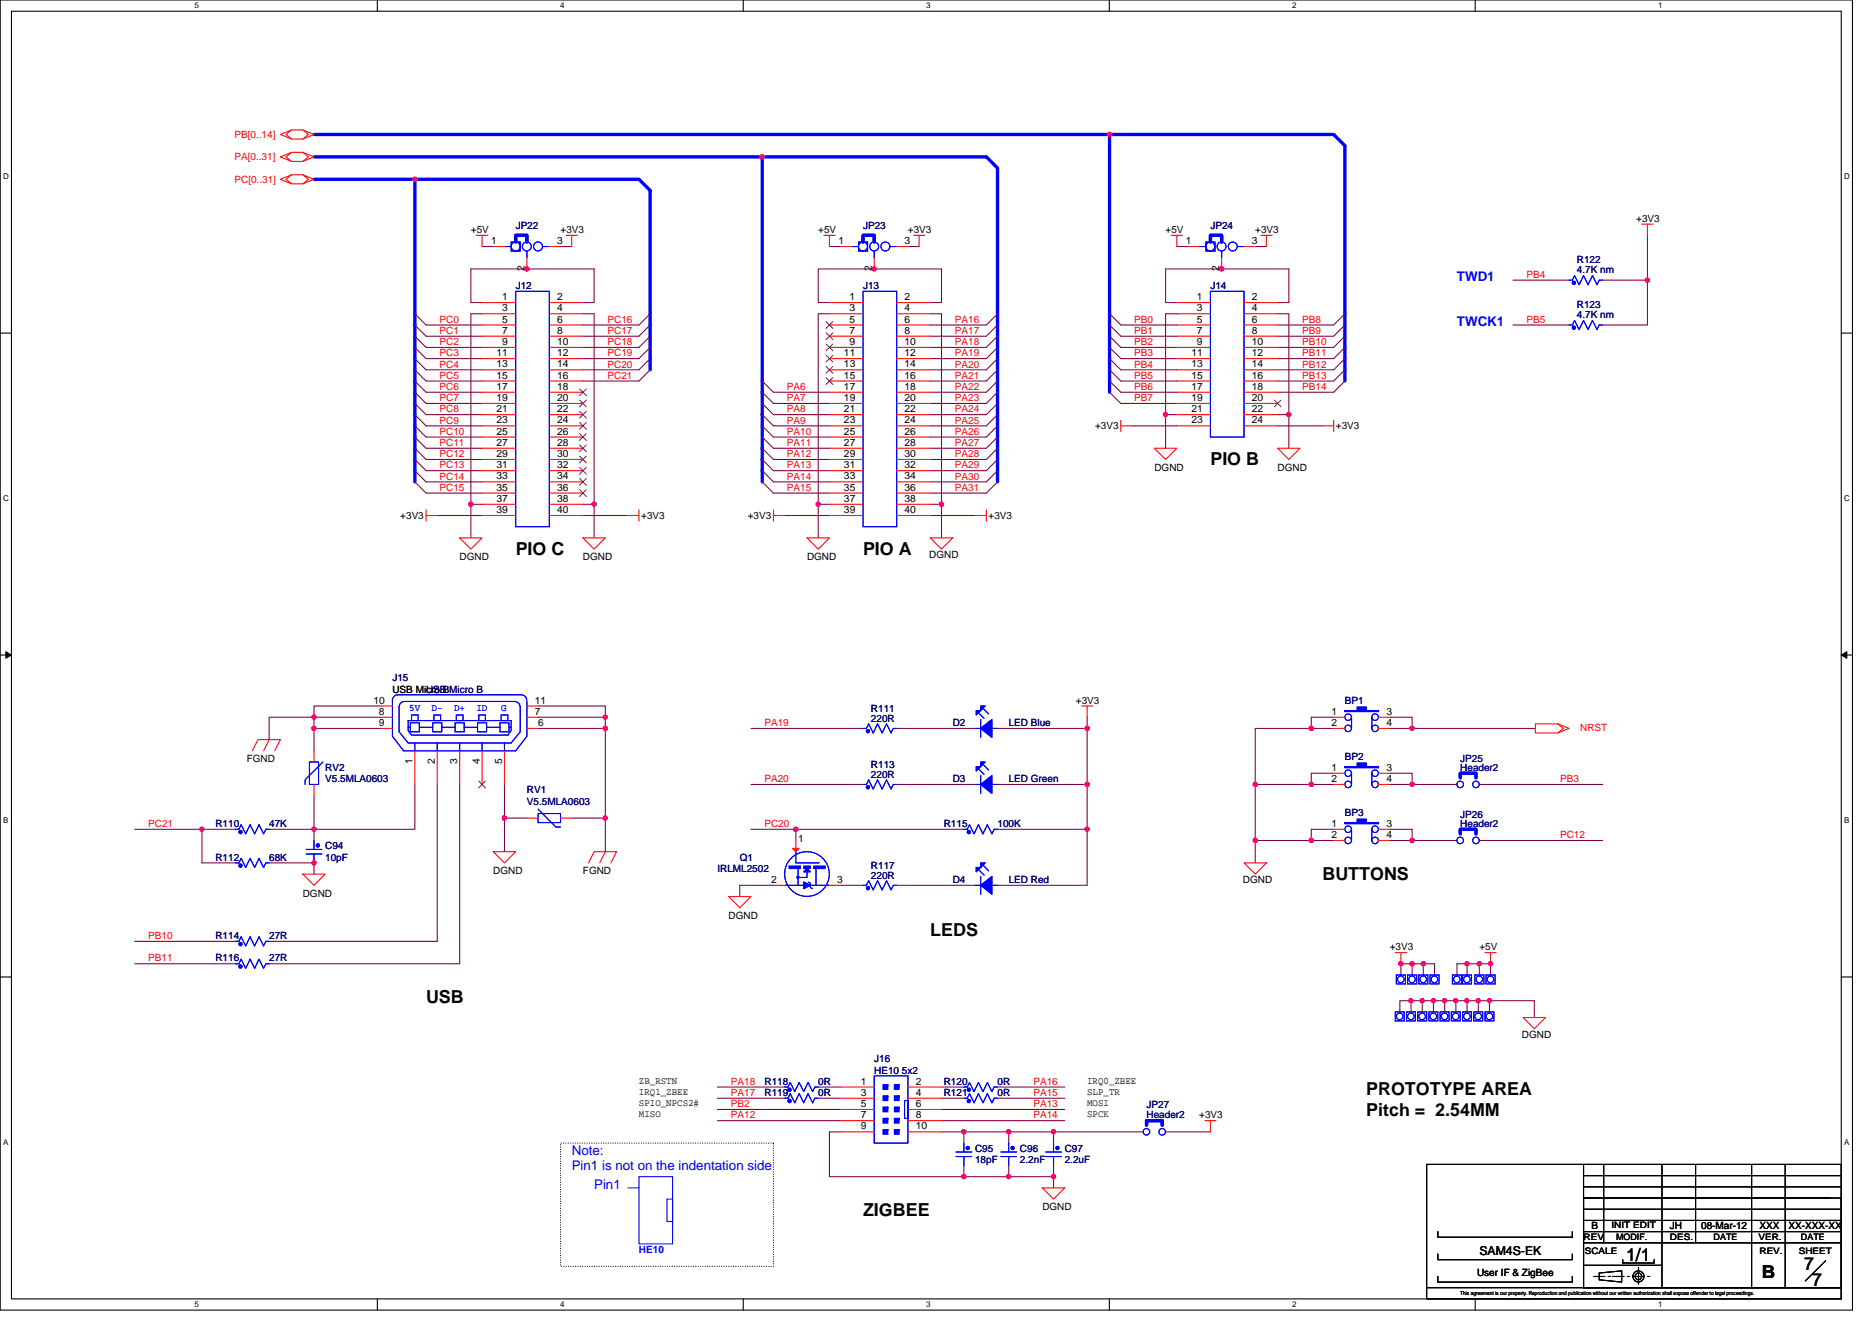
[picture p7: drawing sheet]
<svg xmlns="http://www.w3.org/2000/svg" width="297mm" height="210mm" viewBox="0 0 297 210" stroke-linecap="round" stroke-linejoin="round" font-family="sans-serif">
<path d="M0 0h293.9v207.9h-293.9zM1.8 1.8h290.4v204.3h-290.4z" fill="none" stroke="#000" stroke-width=".17"/>
<g fill="#fff">
<path d="M30.8 .2h.7v1.4h-.7z"/>
<path d="M30.8 206.3h.7v1.4h-.7z"/>
</g>
<path d="M59.9 0v1.8M59.9 206.1v1.8" fill="none" stroke="#000" stroke-width=".17"/>
<g fill="#fff">
<path d="M88.9 .2h.7v1.4h-.7z"/>
<path d="M88.9 206.3h.7v1.4h-.7z"/>
</g>
<path d="M117.9 0v1.8M117.9 206.1v1.8" fill="none" stroke="#000" stroke-width=".17"/>
<g fill="#fff">
<path d="M147 .2h.7v1.4h-.7z"/>
<path d="M147 206.3h.7v1.4h-.7z"/>
</g>
<path d="M176 0v1.8M176 206.1v1.8" fill="none" stroke="#000" stroke-width=".17"/>
<g fill="#fff">
<path d="M205 .2h.7v1.4h-.7z"/>
<path d="M205 206.3h.7v1.4h-.7z"/>
</g>
<path d="M234.1 0v1.8M234.1 206.1v1.8" fill="none" stroke="#000" stroke-width=".17"/>
<g fill="#fff">
<path d="M263.1 .2h.7v1.4h-.7z"/>
<path d="M263.1 206.3h.7v1.4h-.7z"/>
<path d="M.5 27.3h.9v1.4h-.9z"/>
<path d="M292.6 27.3h.9v1.4h-.9z"/>
<path d="M.5 78.4h.9v1.4h-.9z"/>
<path d="M292.6 78.4h.9v1.4h-.9z"/>
</g>
<path d="M0 52.9h1.8M292.2 52.9h1.7" fill="none" stroke="#000" stroke-width=".17"/>
<g fill="#fff">
<path d="M.5 129.5h.8v1.4h-.8z"/>
<path d="M292.6 129.5h.9v1.4h-.9z"/>
</g>
<path d="M0 103.9h1.8M292.2 103.9h1.7" fill="none" stroke="#000" stroke-width=".17"/>
<path d="M.9 103.4l.9 .5-.9 .5zM292.2 103.9l.8-.5v1z" fill="#000" stroke="#000" stroke-width=".16"/>
<g fill="#fff">
<path d="M.5 180.5h.8v1.4h-.8z"/>
<path d="M292.6 180.5h.9v1.4h-.9z"/>
</g>
<g fill="none" stroke="#000" stroke-width=".17">
<path d="M0 155h1.8M292.2 155h1.7M228.2 199v.9h21.3v-.9M228.2 195.4v.9h21.3v-.9M251.3 186.5h40.9M251.3 193.6h40.7M251.3 191.9h40.7M251.3 190.1h39.1M251.3 188.3h40.9M251.3 197.2h40.9M251.3 184.7h-24.9v19.6M251.3 195.4h40.9"/>
<path d="M251.3 184.7h40.9v19.6h-40.9zM251.3 190.1h40.9v14.2h-40.9zM254.5 184.7v12.5M257.5 199.9v.5h5v-.5M263.7 184.7v19.6M269 184.7v12.5M277.9 184.7v19.6M283.3 184.7v19.6M226.4 204.3h65.8v1.8h-65.8zM228.2 202.5v.9h21.3v-.9M251.3 200.7h12.4M252.9 202.5h1.8"/>
<path d="M253.8 202l3.5-.4v1.8l-3.5-.3zM255.2 202.5h.3M255.9 202.5h1.8M258.2 202.5h.4M259.1 202.5h1.8M260 201.1v.3M260 202v1.8M261.4 202.5h.4M289.7 200l-3.2 3.2"/>
<circle cx="260" cy="202.5" r=".53"/>
<circle cx="260" cy="202.5" r=".88"/>
</g>
<g fill="none" stroke="#00f" stroke-width=".17">
<path d="M80 39.1h1.1M81.1 38.4h1.4v1.4h-1.4zM83.6 39.8v1.1M86.1 39.1h1.1M135.2 39.1h1M136.2 38.4h1.5v1.4h-1.5zM138.7 39.8v1.1M141.2 39.1h1.1M190.3 39.1h1M191.3 38.4h1.5v1.4h-1.5zM193.8 39.8v1.1M196.3 39.1h1.1"/>
<path d="M81.8 46.2h5.4v37.4h-5.4zM136.9 46.2h5.4v37.4h-5.4zM192.1 46.2h5.3v23.1h-5.3zM249 51.6h.5l.3-.8 .8 1.5 .7-1.5 .7 1.5 .7-1.5 .7 1.5 .4-.7h.5M249 44.4h.5l.3-.7 .8 1.5 .7-1.5 .7 1.5 .7-1.5 .7 1.5 .4-.8h.5M62.3 111v5.8l1.7 2.3h17.8l1.8-2.3v-5.5M63.3 112.2v3.9l1.5 1.8h16.3l1.4-1.8v-3.9M64.2 111.3a.86 .86 0 0 0-.9 .9M64.2 111.3h17.4a.88 .88 0 0 1 .9 .9M64.8 115.4v.5l.5 .7h15.3l.5-.7v-1.6h-16.3v1.1h.3M65.1 114.7h1.4v1.4h-1.4zM65.3 113.4h1.1v.9h-1.1z"/>
<path d="M65.8 117.9v1.2M66.5 115.4h2.2M68.7 114.7h1.4v1.4h-1.4zM68.9 113.4h1v.9h-1zM69.4 117.9v1.2M70.1 115.4h2.1M72.2 114.7h1.5v1.4h-1.5zM72.4 113.4h1.1v.9h-1.1zM72.9 117.9v1.2M73.7 115.4h2.1M75.8 114.7h1.4v1.4h-1.4zM76 113.4h1v.9h-1z"/>
<path d="M76.5 117.9v1.2M77.2 115.4h2.1M79.3 114.7h1.5v1.4h-1.5zM79.5 113.4h1.1v.9h-1.1zM80 117.9v1.2M80.8 115.4h.3M83.6 111.1a.88 .88 0 0 0-.9-.9h-19.5a.86 .86 0 0 0-.9 .9M136.9 115.6h.6l.3-.7 .8 1.4 .7-1.4 .7 1.4 .7-1.4 .7 1.4 .4-.7h.5M154.7 115.6h.9M155.3 113.1l.8 .9M155.6 114.2v2.8M156 112.4l.9 .9"/>
<path d="M157.4 115.6h.9M213.4 112.7v.2M214.5 113.8v1.8M217.7 113.8v1.8M218.7 112.7v.2M37.4 131.6h.5l.4-.7 .7 1.4 .7-1.4 .7 1.4 .7-1.4 .7 1.4 .4-.7h.5M37.4 136.9h.5l.4-.7 .7 1.4 .7-1.4 .7 1.4 .7-1.4 .7 1.4 .4-.7h.5M48.6 135.5h2.5M48.6 134.8h2.5M49.1 120.9h1.4v3.6h-1.4zM49.8 133.3v1.5M49.8 135.5v1.4"/>
<path d="M51.2 120.9l-2.8 2.8v.8M85.4 129.1h3.5v1.4h-3.5zM85.4 128.4l2.8 2.8h.7M126.3 135.1v1.8h3.7M126.6 137.8v1.2M126.6 139.4v1.1h-2.1M128.1 138.3v.9h-1.3M128.2 139.9l.4 .2v.7l.3 .2M129.5 137.8v2.7h2.1M136.9 124.5h.6l.3-.8 .8 1.5 .7-1.5 .7 1.5 .7-1.5 .7 1.5 .4-.7h.5M152.9 131.6h.6l.3-.7 .8 1.4 .7-1.4 .7 1.4 .7-1.4 .7 1.4 .4-.7h.5M154.7 124.5h.9"/>
<path d="M155.3 122l.8 .9M155.3 138l.8 .9M155.6 123v2.9M155.6 139v2.9M156 121.3l.9 .9M156 137.3l.9 .9M157.4 124.5h.9M213.4 130.5v.2M213.4 121.6v.2M214.5 131.6v1.7M214.5 122.7v1.8M217.7 131.6v1.7"/>
<path d="M217.7 122.7v1.8M218.7 130.5v.2M218.7 121.6v.2M37.4 152.9h.5l.4-.7 .7 1.4 .7-1.4 .7 1.4 .7-1.4 .7 1.4 .4-.7h.5M37.4 149.4h.5l.4-.8 .7 1.5 .7-1.5 .7 1.5 .7-1.5 .7 1.5 .4-.7h.5M126.6 140.5h.9M128.6 140.5h.9M136.9 140.5h.6l.3-.8 .8 1.5 .7-1.5 .7 1.5 .7-1.5 .7 1.5 .4-.7h.5M154.7 140.5h.9M157.4 140.5h.9M221.6 154.7h1.4v1.4h-1.4zM223.3 154.7h1.5v1.4h-1.5z"/>
<path d="M225.1 154.7h1.5v1.4h-1.5zM226.9 154.7h1.4v1.4h-1.4zM230.5 154.7h1.4v1.4h-1.4zM232.1 154.7h1.4v1.4h-1.4zM234 154.7h1.5v1.4h-1.5zM235.8 154.7h1.4v1.4h-1.4zM124.5 174.2h.5l.4-.7 .7 1.5 .7-1.5 .7 1.5 .7-1.5 .7 1.5 .4-.8h.5M124.5 172.5h.5l.4-.8 .7 1.5 .7-1.5 .7 1.5 .7-1.5 .7 1.5 .4-.7h.5M138.7 170.7h5.4v10.7h-5.4zM143.5 174.6h.6v2.8h-.6zM152.9 172.5h.6l.3-.8 .8 1.5 .7-1.5 .7 1.5 .7-1.5 .7 1.5 .4-.7h.5M152.9 174.2h.6l.3-.7 .8 1.5 .7-1.5 .7 1.5 .7-1.5 .7 1.5 .4-.8h.5"/>
<path d="M221.4 160.5h1.4v1.5h-1.4zM223.2 160.5h1.4v1.5h-1.4zM225 160.5h1.4v1.5h-1.4zM226.7 160.5h1.5v1.5h-1.5zM228.5 160.5h1.4v1.5h-1.4zM230.3 160.5h1.4v1.5h-1.4zM232.1 160.5h1.4v1.5h-1.4zM233.8 160.5h1.5v1.5h-1.5zM235.6 160.5h1.4v1.5h-1.4zM99.6 188.5h1.8M101.4 186.7h5.3v10.7h-5.3zM105.8 190.2h.9v3.6h-.9z"/>
<path d="M151.7 183.5h2.5M151.7 182.8h2.5M152.9 181.4v1.4M152.9 183.5v1.4M158.8 183.5h2.5M158.8 182.8h2.5M160.1 181.4v1.4M160.1 183.5v1.4M165.9 183.5h2.5M165.9 182.8h2.5M167.2 181.4v1.4M167.2 183.5v1.4"/>
<circle cx="81.8" cy="39.1" r=".71"/>
<circle cx="83.6" cy="39.1" r=".71"/>
<circle cx="85.4" cy="39.1" r=".71"/>
<circle cx="136.9" cy="39.1" r=".71"/>
<circle cx="138.7" cy="39.1" r=".71"/>
<circle cx="140.5" cy="39.1" r=".71"/>
<circle cx="192" cy="39.1" r=".71"/>
<circle cx="193.8" cy="39.1" r=".71"/>
<circle cx="195.6" cy="39.1" r=".71"/>
<circle cx="213.9" cy="113.8" r=".52"/>
<circle cx="213.9" cy="115.6" r=".52"/>
<circle cx="218.2" cy="113.8" r=".52"/>
<circle cx="218.2" cy="115.6" r=".52"/>
<circle cx="128" cy="138.7" r="3.5"/>
<circle cx="213.9" cy="131.6" r=".52"/>
<circle cx="213.9" cy="124.4" r=".52"/>
<circle cx="213.9" cy="133.3" r=".52"/>
<circle cx="213.9" cy="122.7" r=".52"/>
<circle cx="218.2" cy="124.4" r=".52"/>
<circle cx="218.2" cy="131.6" r=".52"/>
<circle cx="218.2" cy="133.3" r=".52"/>
<circle cx="218.2" cy="122.7" r=".52"/>
<circle cx="231.7" cy="124.4" r=".52"/>
<circle cx="231.7" cy="133.3" r=".52"/>
<circle cx="234.2" cy="133.3" r=".52"/>
<circle cx="234.2" cy="124.4" r=".52"/>
<circle cx="222.3" cy="155.4" r=".53"/>
<circle cx="224" cy="155.4" r=".53"/>
<circle cx="225.8" cy="155.4" r=".53"/>
<circle cx="227.6" cy="155.4" r=".53"/>
<circle cx="231.2" cy="155.4" r=".53"/>
<circle cx="232.8" cy="155.4" r=".53"/>
<circle cx="234.7" cy="155.4" r=".53"/>
<circle cx="236.5" cy="155.4" r=".53"/>
<circle cx="181.9" cy="179.6" r=".52"/>
<circle cx="184.4" cy="179.6" r=".52"/>
<circle cx="222.1" cy="161.3" r=".52"/>
<circle cx="223.9" cy="161.3" r=".52"/>
<circle cx="225.7" cy="161.3" r=".52"/>
<circle cx="227.4" cy="161.3" r=".52"/>
<circle cx="229.2" cy="161.3" r=".52"/>
<circle cx="231" cy="161.3" r=".52"/>
<circle cx="232.8" cy="161.3" r=".52"/>
<circle cx="234.5" cy="161.3" r=".52"/>
<circle cx="236.3" cy="161.3" r=".52"/>
</g>
<path d="M88.9 181.4h33.8v19.5h-33.8z" fill="none" stroke="#000" stroke-width=".17" stroke-dasharray="0 .3"/>
<g fill="none" stroke="#00f" stroke-width=".53">
<path d="M49.8 21.3h126.3M49.8 24.9h71.1M49.8 28.4h16M65.8 28.4h35.6l1.8 1.8v28.5M65.8 28.4v48.1M81.8 38.4v-1.1h1.8v1.1M120.9 24.9h35.6l1.8 1.8v49.8M120.9 24.9v51.6M136.9 38.4v-1.1h1.8v1.1M176.1 21.3h35.5l1.8 1.8v37.4M176.1 21.3v40.9M192.1 38.4v-1.1h1.7v1.1"/>
<path d="M231.7 132.3v-.7h2.5v.7M231.7 123.4v-.7h2.5v.7M181.9 178.5v-.7h2.5v.7"/>
</g>
<g fill="#f0f" stroke="#f0f" stroke-width=".17">
<circle cx="120.9" cy="24.9" r=".35"/>
<circle cx="94.3" cy="80" r=".35"/>
<circle cx="74.7" cy="80" r=".35"/>
<circle cx="129.8" cy="80" r=".35"/>
<circle cx="65.8" cy="28.4" r=".35"/>
<circle cx="149.4" cy="80" r=".35"/>
<circle cx="152.9" cy="179.6" r=".35"/>
<circle cx="167.2" cy="179.6" r=".35"/>
<circle cx="152.9" cy="186.7" r=".35"/>
<circle cx="167.2" cy="186.7" r=".35"/>
<circle cx="160" cy="186.7" r=".35"/>
<circle cx="184.9" cy="65.8" r=".35"/>
<circle cx="204.5" cy="65.8" r=".35"/>
<circle cx="160" cy="179.6" r=".35"/>
<circle cx="176" cy="21.3" r=".35"/>
<circle cx="208.1" cy="124.4" r=".35"/>
<circle cx="199.2" cy="124.4" r=".35"/>
<circle cx="208.1" cy="133.3" r=".35"/>
<circle cx="224.1" cy="124.4" r=".35"/>
<circle cx="224.1" cy="133.3" r=".35"/>
<circle cx="199.2" cy="133.3" r=".35"/>
<circle cx="208.1" cy="115.6" r=".35"/>
<circle cx="224.1" cy="115.6" r=".35"/>
<circle cx="172.5" cy="115.6" r=".35"/>
<circle cx="126.3" cy="131.6" r=".35"/>
<circle cx="49.8" cy="136.9" r=".35"/>
<circle cx="32" cy="131.6" r=".35"/>
<circle cx="172.5" cy="131.6" r=".35"/>
<circle cx="172.5" cy="124.4" r=".35"/>
<circle cx="83.6" cy="42.7" r=".35"/>
<circle cx="193.8" cy="42.7" r=".35"/>
<circle cx="138.7" cy="42.7" r=".35"/>
<circle cx="222.3" cy="152.9" r=".35"/>
<circle cx="225.8" cy="152.9" r=".35"/>
<circle cx="224.1" cy="152.9" r=".35"/>
<circle cx="232.8" cy="152.9" r=".34"/>
<circle cx="234.7" cy="152.9" r=".35"/>
<circle cx="236.5" cy="152.9" r=".35"/>
<circle cx="80" cy="129.8" r=".35"/>
<circle cx="49.8" cy="131.6" r=".35"/>
<circle cx="49.8" cy="113.8" r=".35"/>
<circle cx="49.8" cy="115.6" r=".35"/>
<circle cx="96" cy="113.8" r=".35"/>
<circle cx="96" cy="115.6" r=".35"/>
<circle cx="96" cy="129.8" r=".35"/>
<circle cx="261.4" cy="44.4" r=".35"/>
<circle cx="225.6" cy="158.8" r=".34"/>
<circle cx="227.4" cy="158.8" r=".34"/>
<circle cx="236.3" cy="158.8" r=".34"/>
<circle cx="229.2" cy="158.8" r=".34"/>
<circle cx="231" cy="158.8" r=".34"/>
<circle cx="232.8" cy="158.8" r=".34"/>
<circle cx="234.5" cy="158.8" r=".34"/>
<circle cx="223.9" cy="158.8" r=".34"/>
</g>
<g fill="none" stroke="#800040" stroke-width=".17">
<path d="M76.5 39.1h1.8M88.9 39.1h1.8M131.6 39.1h1.8M144.1 39.1h1.7M186.7 39.1h1.8M199.2 39.1h1.8M261.4 37.3v7.1M65.8 49.8l1.8 1.8h8.9M65.8 51.6l1.8 1.7h8.9M65.8 53.3l1.8 1.8h8.9M65.8 55.1l1.8 1.8h8.9M65.8 56.9l1.8 1.8h8.9"/>
<path d="M65.8 58.7l1.8 1.8h8.9M76.5 49.8h-1.8v30.2M92.5 49.8h1.8v30.2M92.5 48h1.8v-5.3h-19.6v5.3h1.8M103.2 55.1l-1.8 1.8h-8.9M103.2 51.6l-1.8 1.7h-8.9M103.2 58.7l-1.8 1.8h-8.9M103.2 49.8l-1.8 1.8h-8.9M103.2 56.9l-1.8 1.8h-8.9M103.2 53.3l-1.8 1.8h-8.9M131.6 48h-1.8v-5.3h19.6v5.3h-1.8M131.6 49.8h-1.8v30.2"/>
<path d="M147.6 49.8h1.8v30.2M158.3 58.7l-1.8 1.8h-8.9M158.3 49.8l-1.8 1.8h-8.9M158.3 51.6l-1.8 1.7h-8.9M158.3 53.3l-1.8 1.8h-8.9M158.3 55.1l-1.8 1.8h-8.9M158.3 56.9l-1.8 1.8h-8.9M176.1 56.9l1.7 1.8h8.9M176.1 58.7l1.7 1.8h8.9M176.1 55.1l1.7 1.8h8.9M176.1 51.6l1.7 1.7h8.9M176.1 49.8l1.7 1.8h8.9"/>
<path d="M176.1 53.3l1.7 1.8h8.9M186.7 49.8h-1.7v16h1.7M186.7 48h-1.7v-5.3h19.5v5.3h-1.8M202.7 49.8h1.8v16M213.4 51.6l-1.8 1.7h-8.9M213.4 55.1l-1.8 1.8h-8.9M213.4 56.9l-1.8 1.8h-8.9M213.4 49.8l-1.8 1.8h-8.9M213.4 58.7l-1.8 1.8h-8.9M213.4 53.3l-1.8 1.8h-8.9M240.1 44.4h8.9M240.1 51.6h8.9"/>
<path d="M254.3 44.4h7.1M261.4 44.5v7.1h-7.1M65.8 60.5l1.8 1.7h8.9M65.8 62.2l1.8 1.8h8.9M65.8 64l1.8 1.8h8.9M65.8 65.8l1.8 1.8h8.9M65.8 67.6l1.8 1.7h8.9M65.8 69.3l1.8 1.8h8.9M65.8 71.1l1.8 1.8h8.9M65.8 72.9l1.8 1.8h8.9M65.8 74.7l1.8 1.8h8.9M65.8 76.5l1.8 1.7h8.9"/>
<path d="M120.9 60.5l1.8 1.7h8.9M120.9 65.8l1.8 1.8h8.9M120.9 69.3l1.8 1.8h8.9M120.9 74.7l1.8 1.8h8.9M120.9 72.9l1.8 1.8h8.9M120.9 62.2l1.8 1.8h8.9M120.9 64l1.8 1.8h8.9M120.9 71.1l1.8 1.8h8.9M120.9 67.6l1.8 1.7h8.9M120.9 76.5l1.8 1.7h8.9M158.3 60.5l-1.8 1.7h-8.9M158.3 69.3l-1.8 1.8h-8.9"/>
<path d="M158.3 62.2l-1.8 1.8h-8.9M158.3 74.7l-1.8 1.8h-8.9M158.3 65.8l-1.8 1.8h-8.9M158.3 71.1l-1.8 1.8h-8.9M158.3 67.6l-1.8 1.7h-8.9M158.3 72.9l-1.8 1.8h-8.9M158.3 64l-1.8 1.8h-8.9M158.3 76.5l-1.8 1.7h-8.9M176.1 60.5l1.7 1.7h8.9M176.1 62.2l1.7 1.8h8.9M179.6 67.6h7.1M185 65.8v5.3"/>
<path d="M202.7 67.6h7.1M202.7 65.8h1.8M204.5 65.8v5.3M213.4 60.5l-1.8 1.7h-8.9M69.4 81.8h7.1M74.7 80h1.8M74.7 80v5.3M92.5 80h1.8M92.5 81.8h7.1M94.3 80v5.3M124.5 81.8h7.1M129.8 80v5.3"/>
<path d="M129.8 80h1.8M147.6 81.8h7.1M147.6 80h1.8M149.4 80v5.3M49.8 113.8h-7.1v3.5M49.8 113.8v1.8M49.8 113.8h10.7M60.5 115.6h-10.7v3.5M60.5 112h-10.7v1.8M85.4 113.8h10.7M85.4 112h10.7v1.8M85.4 115.6h10.7"/>
<path d="M96.1 113.8v1.8M96.1 115.6v14.2M119.2 115.6h17.7M142.3 115.6h12.4M158.3 115.6h14.2M172.5 113.8v1.8M172.5 115.6v8.9M208.1 115.6h-8.9v8.9M208.1 115.6h3.5M211.6 113.8h-3.5v1.8M220.5 115.6h3.6M220.5 113.8h3.6v1.8"/>
<path d="M224.1 115.6h19.5M21.4 131.6h10.6M37.4 131.6h-5.4v5.3h5.4M42.7 131.6h7.1M42.7 136.9h7.1v1.8M49.8 131.6v1.7M49.8 126.2v5.4M65.8 124.5v7.1h-16M69.4 124.5v24.9h-26.7M72.9 124.5v28.4h-30.2M80 124.5v5.3M83.6 129.8h-3.6v5.3"/>
<path d="M90.7 129.8h5.4v5.3M119.2 131.6h7.1M119.2 124.5h17.7M126.3 131.6h26.6M126.3 131.6v1.7M142.3 124.5h12.4M158.3 124.5h14.2M158.3 131.6h14.2M172.5 131.6v8.9h-14.2M172.5 124.5v7.1M199.2 133.4h8.9M199.2 124.5h8.9"/>
<path d="M199.2 124.5v8.8M199.2 133.3v3.6M208.1 124.5h3.5M208.1 133.3h3.5M211.6 131.6h-3.5v1.8M211.6 122.7h-3.5v1.8M220.5 122.7h3.6v1.8M220.5 131.6h3.6v1.7M220.5 133.3h3.6M220.5 124.5h3.6M224.1 124.5h7.1M224.1 133.3h7.1"/>
<path d="M234.7 124.5h19.6M234.7 133.3h19.6M21.4 149.4h16M21.4 152.9h16M122.7 140.5h-5.3v1.7M133.4 140.5h3.5M142.3 140.5h12.4M223.9 158.8h-1.8v1.7M224.1 152.9v1.8M224.1 152.9h-1.8v1.8M224.1 152.9h1.7M225.7 158.8h-1.8v1.7"/>
<path d="M225.8 152.9h1.8v1.8M225.8 152.9v1.8M227.5 158.8h-1.8v1.7M229.2 158.8h-1.7v1.7M231 158.8h-1.8v1.7M232.8 152.9v1.8M232.8 152.9h1.9M232.8 158.8h-1.8v1.7M232.8 152.9h-1.6v1.8M234.6 158.8h-1.8v1.7M234.7 152.9v1.8M234.7 152.9h1.8v1.8"/>
<path d="M236.3 158.8v1.7M236.3 158.8h7.2v2.6M236.3 158.8h-1.7v1.7M113.8 174.2h10.7M113.8 176h19.6M113.8 177.8h19.6M113.8 172.5h10.7M129.8 174.2h3.6M129.8 172.5h3.6M133.4 179.6h-1.8v7.1h21.3M149.4 172.5h3.5M149.4 179.6h3.5"/>
<path d="M149.4 174.2h3.5M149.4 176h19.5M149.4 177.8h19.5M152.9 179.6v1.8M152.9 179.6h7.2M158.3 172.5h10.6M158.3 174.2h10.6M160.1 179.6v1.8M160.1 179.6h7.1M167.2 179.6h14.2M167.2 179.6v1.8M185 179.6h7.1"/>
<path d="M152.9 184.9v1.8M152.9 186.7h7.2M160.1 184.9v1.8M160.1 186.7h7.1M167.2 186.7v1.8M167.2 184.9v1.8"/>
</g>
<g fill="none" stroke="#f00" stroke-width=".17">
<path d="M46.3 29.2l-.9-.8 .9-.7-1.8 .7 1.8 .8h1.7M46.3 25.6l-.9-.7 .9-.7-1.8 .7 1.8 .7h1.7M46.3 27.7h1.7l1.8 .7-1.8 .8M46.3 20.6h1.7l1.8 .7-1.8 .8M46.3 24.2h1.7l1.8 .7-1.8 .7M48 27.7l.9 .7-.9 .8M48 22.1h-1.7l-1.8-.8 1.8-.7-.9 .7 .9 .8M48 20.6l.9 .7-.9 .8M48 24.2l.9 .7-.9 .7M75.6 37.3h1.8M76.5 37.3v1.8M78.3 39.1h1.7"/>
<path d="M87.2 39.1h1.7M89.8 37.3h1.8M90.7 37.3v1.8M130.7 37.3h1.8M131.6 37.3v1.8M133.4 39.1h1.8M142.3 39.1h1.8M144.9 37.3h1.8M145.8 37.3v1.8M185.8 37.3h1.8M186.7 37.3v1.8M188.5 39.1h1.8"/>
<path d="M197.4 39.1h1.8M200.1 37.3h1.7M201 37.3v1.8M260.5 35.6h1.8M261.4 35.6v1.7M76.5 48h5.3M76.5 49.8h5.3M76.5 51.6h5.3M76.5 53.3h5.3M76.5 55.1h5.3M76.5 56.9h5.3M76.5 58.7h5.3"/>
<path d="M83.6 40.9v1.8M87.2 48h5.3M87.2 49.8h5.3M87.2 51.6h5.3M87.2 53.3h5.3M87.2 55.1h5.3M87.2 56.9h5.3M87.2 58.7h5.3M131.6 48h5.3M131.6 49.8h5.3M131.6 51.6h5.3M131.6 53.3h5.3"/>
<path d="M131.6 55.1h5.3M131.6 56.9h5.3M131.6 58.7h5.3M138.7 40.9v1.8M142.3 48h5.3M142.3 49.8h5.3M142.3 51.6h5.3M142.3 53.3h5.3M142.3 55.1h5.3M142.3 56.9h5.3M142.3 58.7h5.3M186.7 48h5.4"/>
<path d="M186.7 49.8h5.4M186.7 51.6h5.4M186.7 53.3h5.4M186.7 55.1h5.4M186.7 56.9h5.4M186.7 58.7h5.4M193.8 40.9v1.8M197.4 48h5.3M197.4 49.8h5.3M197.4 51.6h5.3M197.4 53.3h5.3M197.4 55.1h5.3"/>
<path d="M197.4 56.9h5.3M197.4 58.7h5.3M249 51.6h.1M249 44.4h.1M254.3 51.6h.1M254.3 44.4h.1M76.5 60.5h5.3M76.5 62.2h5.3M76.5 64h5.3M76.5 65.8h5.3M76.5 67.6h5.3M76.5 69.3h5.3"/>
<path d="M76.5 71.1h5.3M76.5 72.9h5.3M76.5 74.7h5.3M76.5 76.5h5.3M76.5 78.2h5.3M87.2 60.5h5.3M87.2 62.2h5.3M87.2 64h5.3M87.2 65.8h5.3M87.2 67.6h5.3M87.2 69.3h5.3M87.2 71.1h5.3"/>
<path d="M87.2 72.9h5.3M87.2 74.7h5.3M87.2 76.5h5.3M87.2 78.2h5.3M131.6 60.5h5.3M131.6 62.2h5.3M131.6 64h5.3M131.6 65.8h5.3M131.6 67.6h5.3M131.6 69.3h5.3M131.6 71.1h5.3M131.6 72.9h5.3"/>
<path d="M131.6 74.7h5.3M131.6 76.5h5.3M131.6 78.2h5.3M142.3 60.5h5.3M142.3 62.2h5.3M142.3 64h5.3M142.3 65.8h5.3M142.3 67.6h5.3M142.3 69.3h5.3M142.3 71.1h5.3M142.3 72.9h5.3M142.3 74.7h5.3"/>
<path d="M142.3 76.5h5.3M142.3 78.2h5.3M177.8 67.6h1.8M177.8 66.7v1.8M183.2 71.1h3.5l-1.7 1.8zM186.7 60.5h5.4M186.7 62.2h5.4M186.7 64h5.4M186.7 65.8h5.4M186.7 67.6h5.4M197.4 60.5h5.3M197.4 62.2h5.3"/>
<path d="M197.4 64h5.3M197.4 65.8h5.3M197.4 67.6h5.3M202.7 71.1h3.6l-1.8 1.8zM209.8 67.6h1.8M211.6 66.7v1.8M67.6 81.8h1.8M67.6 80.9v1.8M72.9 85.3h3.6l-1.8 1.8zM76.5 80h5.3M76.5 81.8h5.3M87.2 80h5.3"/>
<path d="M87.2 81.8h5.3M92.5 85.3h3.6l-1.8 1.8zM99.6 81.8h1.8M101.4 80.9v1.8M122.7 81.8h1.8M122.7 80.9v1.8M128.1 85.3h3.5l-1.8 1.8zM131.6 80h5.3M131.6 81.8h5.3M142.3 80h5.3M142.3 81.8h5.3M147.6 85.3h3.6l-1.8 1.8z"/>
<path d="M154.7 81.8h1.8M156.5 80.9v1.8M40 119.1l.9-1.8h3.6l-.9 1.8M42.7 117.3l-.9 1.8M49.8 119.1v1.8M60.5 113.8h1.8M60.5 115.6h1.8M60.5 112h1.8M65.8 119.1v5.4M69.4 119.1v5.4M72.9 119.1v5.4M76.5 119.1v5.4"/>
<path d="M80 119.1v5.4M83.6 113.8h1.8M83.6 115.6h1.8M83.6 112h1.8M136.9 115.6h.1M142.3 115.6h.1M154.7 115.6h.1M158.3 115.6h.1M171.6 112h1.8M172.5 112v1.8M211.6 113.8h1.8M211.6 115.6h1.8"/>
<path d="M218.7 115.6h1.8M218.7 113.8h1.8M243.6 114.9h3.6l1.8 .7-1.8 .7h-3.6zM247.2 114.9l.9 .7-.9 .7M37.4 131.6h.1M37.4 136.9h.1M42.7 131.6h.1M42.7 136.9h.1M48 138.7h3.6l-1.8 1.8zM49.8 133.3h.1M49.8 136.9h.1M49.8 124.5v1.7"/>
<path d="M78.3 135.1h3.5l-1.8 1.8zM83.6 129.8h1.8M88.9 129.8h1.8M93.4 136.9l.9-1.8h3.5l-.9 1.8M96.1 135.1l-.9 1.8M126.3 133.4v1.7M136.9 124.5h.1M142.3 124.5h.1M152.9 131.6h.1M154.7 124.5h.1M158.3 124.5h.1M158.3 131.6h.1"/>
<path d="M197.4 136.9h3.6l-1.8 1.8zM211.6 131.6h1.8M211.6 133.3h1.8M211.6 122.7h1.8M211.6 124.5h1.8M218.7 133.3h1.8M218.7 131.6h1.8M218.7 124.5h1.8M218.7 122.7h1.8M231.2 133.3h.1M231.2 124.5h.1M234.7 133.3h.1"/>
<path d="M234.7 124.5h.1M37.4 152.9h.1M37.4 149.4h.1M42.7 152.9h.1M42.7 149.4h.1M115.6 142.2h3.6l-1.8 1.8zM122.7 140.5h1.8M131.6 140.5h1.8M136.9 140.5h.1M142.3 140.5h.1M154.7 140.5h.1M158.3 140.5h.1"/>
<path d="M221.4 151.1h1.8M222.3 151.1v1.8M222.3 154.7h.1M224.1 154.7h.1M225.8 154.7h.1M227.6 154.7h.1M231.2 154.7h.1M232.8 154.7h.1M234.7 154.7h.1M235.6 151.1h1.8M236.5 151.1v1.8M236.5 154.7h.1"/>
<path d="M124.5 174.2h.1M124.5 172.5h.1M129.8 174.2h.1M129.8 172.5h.1M133.4 172.5h5.3M133.4 174.2h5.3M133.4 176h5.3M133.4 177.8h5.3M133.4 179.6h5.3M144.1 172.5h5.3M144.1 174.2h5.3M144.1 176h5.3"/>
<path d="M144.1 177.8h5.3M144.1 179.6h5.3M152.9 172.5h.1M152.9 174.2h.1M158.3 172.5h.1M158.3 174.2h.1M181.4 179.6h.1M185 179.6h.1M191.2 177.8h1.8M192.1 177.8v1.8M222.1 160.5h.1M223.9 160.5h.1"/>
<path d="M225.7 160.5h.1M227.5 160.5h.1M229.2 160.5h.1M231 160.5h.1M232.8 160.5h.1M234.6 160.5h.1M236.3 160.5h.1M241.7 161.4h3.5l-1.7 1.8zM152.9 181.4h.1M152.9 184.9h.1M160.1 181.4h.1M160.1 184.9h.1"/>
<path d="M165.4 188.5h3.5l-1.7 1.7zM167.2 181.4h.1M167.2 184.9h.1"/>
</g>
<g fill="#00f" stroke="#00f" stroke-width=".17">
<path d="M140.1 172.1v.7h.8v-.7z" fill-rule="evenodd"/>
<path d="M140.1 173.9v.7h.8v-.7z" fill-rule="evenodd"/>
<path d="M140.1 175.7v.7h.8v-.7z" fill-rule="evenodd"/>
<path d="M140.1 177.4v.8h.8v-.8z" fill-rule="evenodd"/>
<path d="M140.1 179.2v.7h.8v-.7z" fill-rule="evenodd"/>
<path d="M141.9 179.2v.7h.7v-.7z" fill-rule="evenodd"/>
<path d="M141.9 177.4v.8h.7v-.8z" fill-rule="evenodd"/>
<path d="M141.9 175.7v.7h.7v-.7z" fill-rule="evenodd"/>
<path d="M141.9 173.9v.7h.7v-.7z" fill-rule="evenodd"/>
<path d="M141.9 172.1v.7h.7v-.7z" fill-rule="evenodd"/>
<path d="M140.1 172.1v.7h.8v-.7z" fill-rule="evenodd"/>
<path d="M140.1 173.9v.7h.8v-.7z" fill-rule="evenodd"/>
<path d="M140.1 175.7v.7h.8v-.7z" fill-rule="evenodd"/>
<path d="M140.1 177.4v.8h.8v-.8z" fill-rule="evenodd"/>
<path d="M140.1 179.2v.7h.8v-.7z" fill-rule="evenodd"/>
<path d="M141.9 179.2v.7h.7v-.7z" fill-rule="evenodd"/>
<path d="M141.9 177.4v.8h.7v-.8z" fill-rule="evenodd"/>
<path d="M141.9 175.7v.7h.7v-.7z" fill-rule="evenodd"/>
<path d="M141.9 173.9v.7h.7v-.7z" fill-rule="evenodd"/>
<path d="M141.9 172.1v.7h.7v-.7z" fill-rule="evenodd"/>
<path d="M213.4 112.7h1.9v-.5h1.5v.5h1.9v.2h-5.3z" fill-rule="evenodd"/>
<path d="M213.4 112.7h1.9v-.5h1.5v.5h1.9v.2h-5.3z" fill-rule="evenodd"/>
<path d="M213.4 130.5h1.9v-.5h1.5v.5h1.9v.2h-5.3z" fill-rule="evenodd"/>
<path d="M213.4 130.5h1.9v-.5h1.5v.5h1.9v.2h-5.3z" fill-rule="evenodd"/>
<path d="M155.6 124.5l1.8-1.5v2.9z" fill-rule="evenodd"/>
<path d="M155.6 120.9h.7l-.7 .7z" fill-rule="evenodd"/>
<path d="M154.9 121.6h.7l-.7 .7z" fill-rule="evenodd"/>
<path d="M155.6 124.5l1.8-1.5v2.9z" fill-rule="evenodd"/>
<path d="M155.6 120.9h.7l-.7 .7z" fill-rule="evenodd"/>
<path d="M154.9 121.6h.7l-.7 .7z" fill-rule="evenodd"/>
<path d="M155.6 140.5l1.8-1.5v2.9z" fill-rule="evenodd"/>
<path d="M155.6 136.9h.7l-.7 .7z" fill-rule="evenodd"/>
<path d="M154.9 137.6h.7l-.7 .7z" fill-rule="evenodd"/>
<path d="M155.6 140.5l1.8-1.5v2.9z" fill-rule="evenodd"/>
<path d="M155.6 136.9h.7l-.7 .7z" fill-rule="evenodd"/>
<path d="M154.9 137.6h.7l-.7 .7z" fill-rule="evenodd"/>
<path d="M155.6 115.6l1.8-1.4v2.8z" fill-rule="evenodd"/>
<path d="M155.6 112h.7l-.7 .7z" fill-rule="evenodd"/>
<path d="M154.9 112.7h.7l-.7 .7z" fill-rule="evenodd"/>
<path d="M155.6 115.6l1.8-1.4v2.8z" fill-rule="evenodd"/>
<path d="M155.6 112h.7l-.7 .7z" fill-rule="evenodd"/>
<path d="M154.9 112.7h.7l-.7 .7z" fill-rule="evenodd"/>
<path d="M127.5 138.3l.6-.5 .5 .5z" fill-rule="evenodd"/>
<path d="M129.1 137.4v.4h1.8v-.4z" fill-rule="evenodd"/>
<path d="M125.2 137.4v.4h1.8v-.4z" fill-rule="evenodd"/>
<path d="M127.5 137.4v.4h1.1v-.4z" fill-rule="evenodd"/>
<path d="M127.5 139.9l1.1 .6-1.1 .5z" fill-rule="evenodd"/>
<path d="M127.5 138.3l.6-.5 .5 .5z" fill-rule="evenodd"/>
<path d="M129.1 137.4v.4h1.8v-.4z" fill-rule="evenodd"/>
<path d="M125.2 137.4v.4h1.8v-.4z" fill-rule="evenodd"/>
<path d="M127.5 137.4v.4h1.1v-.4z" fill-rule="evenodd"/>
<path d="M127.5 139.9l1.1 .6-1.1 .5z" fill-rule="evenodd"/>
<path d="M213.4 121.6h1.9v-.5h1.5v.5h1.9v.2h-5.3z" fill-rule="evenodd"/>
<path d="M213.4 121.6h1.9v-.5h1.5v.5h1.9v.2h-5.3z" fill-rule="evenodd"/>
<circle cx="50.4" cy="134.1" r=".25"/>
<circle cx="153.7" cy="172.9" r=".26"/>
<circle cx="249.7" cy="52" r=".26"/>
<circle cx="38.2" cy="132" r=".26"/>
<circle cx="153.6" cy="182.1" r=".25"/>
<circle cx="38.2" cy="153.3" r=".26"/>
<circle cx="125.3" cy="174.7" r=".26"/>
<circle cx="38.2" cy="137.3" r=".26"/>
<circle cx="137.7" cy="116" r=".26"/>
<circle cx="137.7" cy="124.9" r=".26"/>
<circle cx="137.7" cy="140.9" r=".26"/>
<circle cx="153.7" cy="132" r=".26"/>
<circle cx="153.7" cy="174.7" r=".26"/>
<circle cx="160.7" cy="182.1" r=".25"/>
<circle cx="167.8" cy="182.1" r=".25"/>
<circle cx="38.2" cy="149.8" r=".26"/>
<circle cx="249.7" cy="44.9" r=".26"/>
<circle cx="125.3" cy="172.9" r=".26"/>
<circle cx="126.6" cy="139.2" r=".17"/>
</g>
<g fill="none" stroke="#804000" stroke-width=".16">
<path d="M131.1 51l1.1 1.1M131.1 52.8l1.1 1.1M131.1 54.6l1.1 1.1M131.1 56.4l1.1 1M131.1 58.1l1.1 1.1M131.1 59.9l1.1 1.1M132.1 51l-1 1.1M132.1 52.8l-1 1.1M132.1 54.6l-1 1.1M132.1 56.4l-1 1M132.1 58.1l-1 1.1M132.1 59.9l-1 1.1"/>
<path d="M92 61.7l1 1.1M92 63.5l1 1.1M92 65.3l1 1M92 67l1 1.1M92 68.8l1 1.1M92 70.6l1 1.1M92 72.4l1 1M92 74.1l1 1.1M92 75.9l1 1.1M92 77.7l1 1.1M93 61.7l-1.1 1.1M93 63.5l-1.1 1.1"/>
<path d="M93 65.3l-1.1 1M93 67l-1.1 1.1M93 68.8l-1.1 1.1M93 70.6l-1.1 1.1M93 72.4l-1.1 1M93 74.1l-1.1 1.1M93 75.9l-1.1 1.1M93 77.7l-1.1 1.1M202.2 63.5l1.1 1.1M203.3 63.5l-1.1 1.1M76 123.9l1 1.1M77 123.9l-1.1 1.1"/>
</g>
<path d="M125.7 134.6h1.1l-.5 .5z" fill="#f00" stroke="#f00" stroke-width=".17"/>
<g font-size="2.8">
<text x="192.1" y="73.8">PIO B</text>
<text x="81.8" y="88">PIO C</text>
<text x="136.9" y="88">PIO A</text>
<text x="209.8" y="139.6">BUTTONS</text>
<text x="147.6" y="148.4">LEDS</text>
<text x="67.6" y="159.1">USB</text>
<text x="216.8" y="173.7">PROTOTYPE AREA</text>
<text x="216.8" y="177.1">Pitch = 2.54MM</text>
<text x="136.9" y="192.9">ZIGBEE</text>
<text x="258" y="200.1">1/1</text>
<text x="279.5" y="202.8">B</text>
<text x="286.3" y="201.5">7</text>
<text x="287.5" y="204">7</text>
</g>
<g font-size="2.1" fill="#00f">
<text x="231.2" y="44.6">TWD1</text>
<text x="231.2" y="51.8">TWCK1</text>
<text x="90.7" y="183.3">Note:</text>
<text x="90.7" y="185.7">Pin1 is not on the indentation side</text>
<text x="94.3" y="188.6">Pin1</text>
</g>
<text font-size="1.9" x="234.7" y="199.1">SAM4S-EK</text>
<g font-size="1.6" fill="#f00">
<text x="37.2" y="21.9">PB[0..14]</text>
<text x="37.2" y="29">PC[0..31]</text>
<text x="37.2" y="25.4">PA[0..31]</text>
<text x="242.2" y="44.1">PB4</text>
<text x="69.7" y="51.2">PC0</text>
<text x="69.7" y="53">PC1</text>
<text x="96.4" y="53">PC17</text>
<text x="96.4" y="51.2">PC16</text>
<text x="151.5" y="51.2">PA16</text>
<text x="151.5" y="53">PA17</text>
<text x="180" y="53">PB1</text>
<text x="180" y="51.2">PB0</text>
<text x="206.6" y="53">PB9</text>
<text x="206.6" y="51.2">PB8</text>
<text x="242.2" y="51.2">PB5</text>
<text x="69.7" y="54.8">PC2</text>
<text x="69.7" y="56.5">PC3</text>
<text x="69.7" y="58.3">PC4</text>
<text x="96.4" y="56.5">PC19</text>
<text x="96.4" y="58.3">PC20</text>
<text x="96.4" y="54.8">PC18</text>
<text x="151.5" y="54.8">PA18</text>
<text x="151.5" y="56.5">PA19</text>
<text x="151.5" y="58.3">PA20</text>
<text x="180" y="56.5">PB3</text>
<text x="180" y="58.3">PB4</text>
<text x="180" y="54.8">PB2</text>
<text x="206.6" y="56.5">PB11</text>
<text x="206.6" y="58.3">PB12</text>
<text x="206.6" y="54.8">PB10</text>
<text x="69.7" y="60.1">PC5</text>
<text x="69.7" y="61.9">PC6</text>
<text x="69.7" y="63.6">PC7</text>
<text x="69.7" y="65.4">PC8</text>
<text x="96.4" y="60.1">PC21</text>
<text x="124.9" y="61.9">PA6</text>
<text x="124.9" y="63.6">PA7</text>
<text x="124.9" y="65.4">PA8</text>
<text x="151.5" y="61.9">PA22</text>
<text x="151.5" y="63.6">PA23</text>
<text x="151.5" y="60.1">PA21</text>
<text x="151.5" y="65.4">PA24</text>
<text x="180" y="61.9">PB6</text>
<text x="180" y="63.6">PB7</text>
<text x="180" y="60.1">PB5</text>
<text x="206.6" y="61.9">PB14</text>
<text x="206.6" y="60.1">PB13</text>
<text x="69.7" y="67.2">PC9</text>
<text x="69.7" y="69">PC10</text>
<text x="69.7" y="70.8">PC11</text>
<text x="124.9" y="67.2">PA9</text>
<text x="124.9" y="70.8">PA11</text>
<text x="124.9" y="69">PA10</text>
<text x="151.5" y="70.8">PA27</text>
<text x="151.5" y="67.2">PA25</text>
<text x="151.5" y="69">PA26</text>
<text x="69.7" y="72.5">PC12</text>
<text x="69.7" y="74.3">PC13</text>
<text x="69.7" y="76.1">PC14</text>
<text x="69.7" y="77.9">PC15</text>
<text x="124.9" y="76.1">PA14</text>
<text x="124.9" y="74.3">PA13</text>
<text x="124.9" y="72.5">PA12</text>
<text x="124.9" y="77.9">PA15</text>
<text x="151.5" y="74.3">PA29</text>
<text x="151.5" y="76.1">PA30</text>
<text x="151.5" y="72.5">PA28</text>
<text x="151.5" y="77.9">PA31</text>
<text x="121.3" y="115.2">PA19</text>
<text x="250.7" y="115.9">NRST</text>
<text x="121.3" y="124.1">PA20</text>
<text x="247.5" y="124.1">PB3</text>
<text x="23.5" y="131.2">PC21</text>
<text x="121.3" y="131.2">PC20</text>
<text x="247.5" y="133">PC12</text>
<text x="23.5" y="149">PB10</text>
<text x="23.5" y="152.5">PB11</text>
<text x="116" y="173.9">PA17</text>
<text x="116" y="172.1">PA18</text>
<text x="164" y="172.1">PA16</text>
<text x="164" y="173.9">PA15</text>
<text x="116" y="175.7">PB2</text>
<text x="116" y="177.4">PA12</text>
<text x="164" y="175.7">PA13</text>
<text x="164" y="177.4">PA14</text>
</g>
<g font-size="1.6">
<text x="259.6" y="35.2">+3V3</text>
<text x="74.7" y="37">+5V</text>
<text x="77.9" y="38.7">1</text>
<text x="88.4" y="38.7">3</text>
<text x="88.9" y="37">+3V3</text>
<text x="129.8" y="37">+5V</text>
<text x="133" y="38.7">1</text>
<text x="143.5" y="38.7">3</text>
<text x="144.1" y="37">+3V3</text>
<text x="185" y="37">+5V</text>
<text x="188.1" y="38.7">1</text>
<text x="198.6" y="38.7">3</text>
<text x="199.2" y="37">+3V3</text>
<text x="79.7" y="47.6">1</text>
<text x="83.2" y="43.1" transform="rotate(-90 83.2 43.1)">2</text>
<text x="88.4" y="47.6">2</text>
<text x="134.8" y="47.6">1</text>
<text x="138.3" y="43.1" transform="rotate(-90 138.3 43.1)">2</text>
<text x="143.5" y="47.6">2</text>
<text x="189.9" y="47.6">1</text>
<text x="193.5" y="43.1" transform="rotate(-90 193.5 43.1)">2</text>
<text x="198.6" y="47.6">2</text>
<text x="79.7" y="49.4">3</text>
<text x="79.7" y="51.2">5</text>
<text x="79.7" y="53">7</text>
<text x="88.4" y="49.4">4</text>
<text x="88.4" y="51.2">6</text>
<text x="88.4" y="53">8</text>
<text x="134.8" y="49.4">3</text>
<text x="134.8" y="51.2">5</text>
<text x="134.8" y="53">7</text>
<text x="143.5" y="49.4">4</text>
<text x="143.5" y="51.2">6</text>
<text x="143.5" y="53">8</text>
<text x="189.9" y="49.4">3</text>
<text x="189.9" y="51.2">5</text>
<text x="189.9" y="53">7</text>
<text x="198.6" y="49.4">4</text>
<text x="198.6" y="51.2">6</text>
<text x="198.6" y="53">8</text>
<text x="78.8" y="56.5">11</text>
<text x="78.8" y="58.3">13</text>
<text x="79.7" y="54.7">9</text>
<text x="88.4" y="54.7">10</text>
<text x="88.4" y="56.5">12</text>
<text x="88.4" y="58.3">14</text>
<text x="133.9" y="56.5">11</text>
<text x="133.9" y="58.3">13</text>
<text x="134.8" y="54.7">9</text>
<text x="143.5" y="54.7">10</text>
<text x="143.5" y="56.5">12</text>
<text x="143.5" y="58.3">14</text>
<text x="189" y="56.5">11</text>
<text x="189" y="58.3">13</text>
<text x="189.9" y="54.7">9</text>
<text x="198.6" y="54.7">10</text>
<text x="198.6" y="56.5">12</text>
<text x="198.6" y="58.3">14</text>
<text x="78.8" y="60.1">15</text>
<text x="78.8" y="61.8">17</text>
<text x="78.8" y="63.6">19</text>
<text x="78.8" y="65.4">21</text>
<text x="88.4" y="60.1">16</text>
<text x="88.4" y="61.8">18</text>
<text x="88.4" y="63.6">20</text>
<text x="88.4" y="65.4">22</text>
<text x="133.9" y="60.1">15</text>
<text x="133.9" y="61.8">17</text>
<text x="133.9" y="63.6">19</text>
<text x="133.9" y="65.4">21</text>
<text x="143.5" y="60.1">16</text>
<text x="143.5" y="61.8">18</text>
<text x="143.5" y="63.6">20</text>
<text x="143.5" y="65.4">22</text>
<text x="189" y="60.1">15</text>
<text x="189" y="61.8">17</text>
<text x="189" y="63.6">19</text>
<text x="189" y="65.4">21</text>
<text x="198.6" y="60.1">16</text>
<text x="198.6" y="61.8">18</text>
<text x="198.6" y="63.6">20</text>
<text x="198.6" y="65.4">22</text>
<text x="78.8" y="67.2">23</text>
<text x="78.8" y="69">25</text>
<text x="78.8" y="70.7">27</text>
<text x="88.4" y="67.2">24</text>
<text x="88.4" y="69">26</text>
<text x="88.4" y="70.7">28</text>
<text x="133.9" y="67.2">23</text>
<text x="133.9" y="69">25</text>
<text x="133.9" y="70.7">27</text>
<text x="143.5" y="67.2">24</text>
<text x="143.5" y="69">26</text>
<text x="143.5" y="70.7">28</text>
<text x="173.8" y="68.1">+3V3</text>
<text x="189" y="67.2">23</text>
<text x="198.6" y="67.2">24</text>
<text x="212" y="68.1">+3V3</text>
<text x="78.8" y="72.5">29</text>
<text x="78.8" y="74.3">31</text>
<text x="78.8" y="76.1">33</text>
<text x="78.8" y="77.9">35</text>
<text x="88.4" y="72.5">30</text>
<text x="88.4" y="74.3">32</text>
<text x="88.4" y="76.1">34</text>
<text x="88.4" y="77.9">36</text>
<text x="133.9" y="72.5">29</text>
<text x="133.9" y="74.3">31</text>
<text x="133.9" y="76.1">33</text>
<text x="133.9" y="77.9">35</text>
<text x="143.5" y="72.5">30</text>
<text x="143.5" y="74.3">32</text>
<text x="143.5" y="76.1">34</text>
<text x="143.5" y="77.9">36</text>
<text x="183.2" y="74.7">DGND</text>
<text x="202.7" y="74.7">DGND</text>
<text x="63.5" y="82.3">+3V3</text>
<text x="78.8" y="79.6">37</text>
<text x="78.8" y="81.4">39</text>
<text x="88.4" y="79.6">38</text>
<text x="88.4" y="81.4">40</text>
<text x="101.7" y="82.3">+3V3</text>
<text x="118.6" y="82.3">+3V3</text>
<text x="133.9" y="79.6">37</text>
<text x="133.9" y="81.4">39</text>
<text x="143.5" y="79.6">38</text>
<text x="143.5" y="81.4">40</text>
<text x="156.9" y="82.3">+3V3</text>
<text x="72.9" y="88.9">DGND</text>
<text x="92.5" y="88.9">DGND</text>
<text x="128.1" y="88.9">DGND</text>
<text x="147.4" y="88.5">DGND</text>
<text x="59.2" y="111.6">10</text>
<text x="60.1" y="113.4">8</text>
<text x="62.3" y="109.9">USB Micro B</text>
<text x="84.9" y="113.4">7</text>
<text x="84.9" y="111.6">11</text>
<text x="170.7" y="111.7">+3V3</text>
<text x="211.3" y="113.4">1</text>
<text x="220" y="113.4">3</text>
<text x="60.1" y="115.2">9</text>
<text x="85.4" y="115.2">6</text>
<text x="211.3" y="115.2">2</text>
<text x="220" y="115.2">4</text>
<text x="39.2" y="120.9">FGND</text>
<text x="65.4" y="121.3" transform="rotate(-90 65.4 121.3)">1</text>
<text x="69" y="121.3" transform="rotate(-90 69 121.3)">2</text>
<text x="72.6" y="121.3" transform="rotate(-90 72.6 121.3)">3</text>
<text x="76.1" y="121.3" transform="rotate(-90 76.1 121.3)">4</text>
<text x="79.7" y="121.3" transform="rotate(-90 79.7 121.3)">5</text>
<text x="211.3" y="122.3">1</text>
<text x="211.3" y="124.1">2</text>
<text x="220" y="124.1">4</text>
<text x="220" y="122.3">3</text>
<text x="211.3" y="131.2">1</text>
<text x="220" y="131.2">3</text>
<text x="126.7" y="133.5">1</text>
<text x="211.3" y="133">2</text>
<text x="220" y="133">4</text>
<text x="48" y="142.2">DGND</text>
<text x="78.3" y="138.7">DGND</text>
<text x="92.5" y="138.7">FGND</text>
<text x="122.4" y="140.1">2</text>
<text x="132.9" y="140.1">3</text>
<text x="197.2" y="140.1">DGND</text>
<text x="115.6" y="145.8">DGND</text>
<text x="220.5" y="150.8">+3V3</text>
<text x="234.7" y="150.8">+5V</text>
<text x="241.5" y="164.6">DGND</text>
<text x="101.4" y="173.7">IRQ1_ZBEE</text>
<text x="101.4" y="171.9">ZB_RSTN</text>
<text x="136.6" y="172.1">1</text>
<text x="136.6" y="173.9">3</text>
<text x="145.3" y="172.1">2</text>
<text x="145.3" y="173.9">4</text>
<text x="172.5" y="171.9">IRQ0_ZBEE</text>
<text x="172.5" y="173.7">SLP_TR</text>
<text x="101.4" y="175.5">SPIO_NPCS2#</text>
<text x="101.4" y="177.3">MISO</text>
<text x="136.6" y="175.6">5</text>
<text x="136.6" y="177.4">7</text>
<text x="136.6" y="179.2">9</text>
<text x="145.3" y="175.6">6</text>
<text x="145.3" y="177.4">8</text>
<text x="145.3" y="179.2">10</text>
<text x="172.5" y="175.5">MOSI</text>
<text x="172.5" y="177.3">SPCK</text>
<text x="190.3" y="177.4">+3V3</text>
<text x="165.4" y="192">DGND</text>
<text x="252.5" y="195.1">B</text>
<text x="265" y="195.1">JH</text>
<text x="269.9" y="195.1">08-Mar-12</text>
<text x="279.2" y="195.1">XXX</text>
<text x="283.8" y="195.1">XX-XXX-XX</text>
<text x="234.4" y="202.5">User IF &amp; ZigBee</text>
</g>
<g font-size="1.6" fill="#000080">
<text x="81.8" y="36.3">JP22</text>
<text x="136.9" y="36.3">JP23</text>
<text x="192.1" y="36.3">JP24</text>
<text x="250.2" y="41.8">R122</text>
<text x="81.8" y="45.9">J12</text>
<text x="136.9" y="45.9">J13</text>
<text x="192.1" y="45.9">J14</text>
<text x="250.2" y="43.4">4.7K nm</text>
<text x="250.2" y="48.9">R123</text>
<text x="250.2" y="50.5">4.7K nm</text>
<text x="62.3" y="108.1">J15</text>
<text x="67.6" y="109.9">USB Micro B</text>
<text x="138.2" y="112.9">R111</text>
<text x="213.4" y="111.7">BP1</text>
<text x="138.2" y="114.5">220R</text>
<text x="151.2" y="115.2">D2</text>
<text x="160.1" y="115.2">LED Blue</text>
<text x="51.6" y="122.3">RV2</text>
<text x="51.6" y="124.1">V5.5MLA0603</text>
<text x="83.6" y="125.9">RV1</text>
<text x="138.2" y="121.8">R113</text>
<text x="138.2" y="123.4">220R</text>
<text x="151.2" y="124.1">D3</text>
<text x="160.1" y="124.1">LED Green</text>
<text x="213.4" y="120.5">BP2</text>
<text x="231.7" y="120.9">JP25</text>
<text x="231.7" y="122.3">Header2</text>
<text x="34.2" y="131.2">R110</text>
<text x="42.7" y="131.2">47K</text>
<text x="83.6" y="127.7">V5.5MLA0603</text>
<text x="149.8" y="131.2">R115</text>
<text x="158.3" y="131.2">100K</text>
<text x="213.4" y="129.4">BP3</text>
<text x="231.7" y="129.8">JP26</text>
<text x="231.7" y="131.2">Header2</text>
<text x="34.2" y="136.5">R112</text>
<text x="42.7" y="136.5">68K</text>
<text x="51.6" y="134.8">C94</text>
<text x="51.6" y="136.5">10pF</text>
<text x="117.4" y="136.5">Q1</text>
<text x="138.2" y="137.8">R117</text>
<text x="113.8" y="138.3">IRLML2502</text>
<text x="138.2" y="139.4">220R</text>
<text x="151.2" y="140.1">D4</text>
<text x="160.1" y="140.1">LED Red</text>
<text x="34.2" y="149">R114</text>
<text x="42.7" y="149">27R</text>
<text x="34.2" y="152.5">R116</text>
<text x="42.7" y="152.5">27R</text>
<text x="121.3" y="173.9">R119</text>
<text x="121.3" y="172.1">R118</text>
<text x="129.8" y="173.9">0R</text>
<text x="129.8" y="172.1">0R</text>
<text x="138.7" y="168.6">J16</text>
<text x="138.7" y="170.3">HE10 5x2</text>
<text x="149.8" y="172.1">R120</text>
<text x="149.8" y="173.9">R121</text>
<text x="158.3" y="172.1">0R</text>
<text x="158.3" y="173.9">0R</text>
<text x="181.9" y="175.8">JP27</text>
<text x="181.9" y="177.4">Header2</text>
<text x="154.7" y="182.8">C95</text>
<text x="154.7" y="184.6">18pF</text>
<text x="161.8" y="182.8">C96</text>
<text x="161.8" y="184.6">2.2nF</text>
<text x="168.9" y="182.8">C97</text>
<text x="168.9" y="184.6">2.2uF</text>
</g>
<g font-size="1.6" fill="#00f">
<text x="64.9" y="112.7">5V</text>
<text x="68.5" y="112.7">D-</text>
<text x="72" y="112.7">D+</text>
<text x="75.6" y="112.7">ID</text>
<text x="79.5" y="112.7">G</text>
<text x="101.4" y="198.8">HE10</text>
</g>
<g font-size="1.4">
<text x="251.3" y="196.7">REV</text>
<text x="255.7" y="194.9">INIT EDIT</text>
<text x="256.4" y="196.7">MODIF.</text>
<text x="265" y="196.7">DES.</text>
<text x="271.9" y="196.7">DATE</text>
<text x="279" y="196.7">VER.</text>
<text x="285.8" y="196.7">DATE</text>
<text x="251.5" y="199">SCALE</text>
<text x="279.2" y="199">REV.</text>
<text x="285.4" y="199">SHEET</text>
</g>
<g font-size="1.3">
<text x="30.8" y="1.3">5</text>
<text x="88.9" y="1.3">4</text>
<text x="147" y="1.3">3</text>
<text x="205" y="1.3">2</text>
<text x="263.1" y="1.3">1</text>
<text x=".5" y="28.4">D</text>
<text x="292.6" y="28.4">D</text>
<text x=".5" y="79.5">C</text>
<text x="292.6" y="79.5">C</text>
<text x=".5" y="130.6">B</text>
<text x="292.6" y="130.6">B</text>
<text x=".5" y="181.7">A</text>
<text x="292.6" y="181.7">A</text>
<text x="30.8" y="207.4">5</text>
<text x="88.9" y="207.4">4</text>
<text x="147" y="207.4">3</text>
<text x="205" y="207.4">2</text>
<text x="263.1" y="207.4">1</text>
</g>
<text font-size=".9" x="231.7" y="205.4">This agreement is our property. Reproduction and publication without our written authorization shall expose offender to legal proceedings.</text>
</svg>
